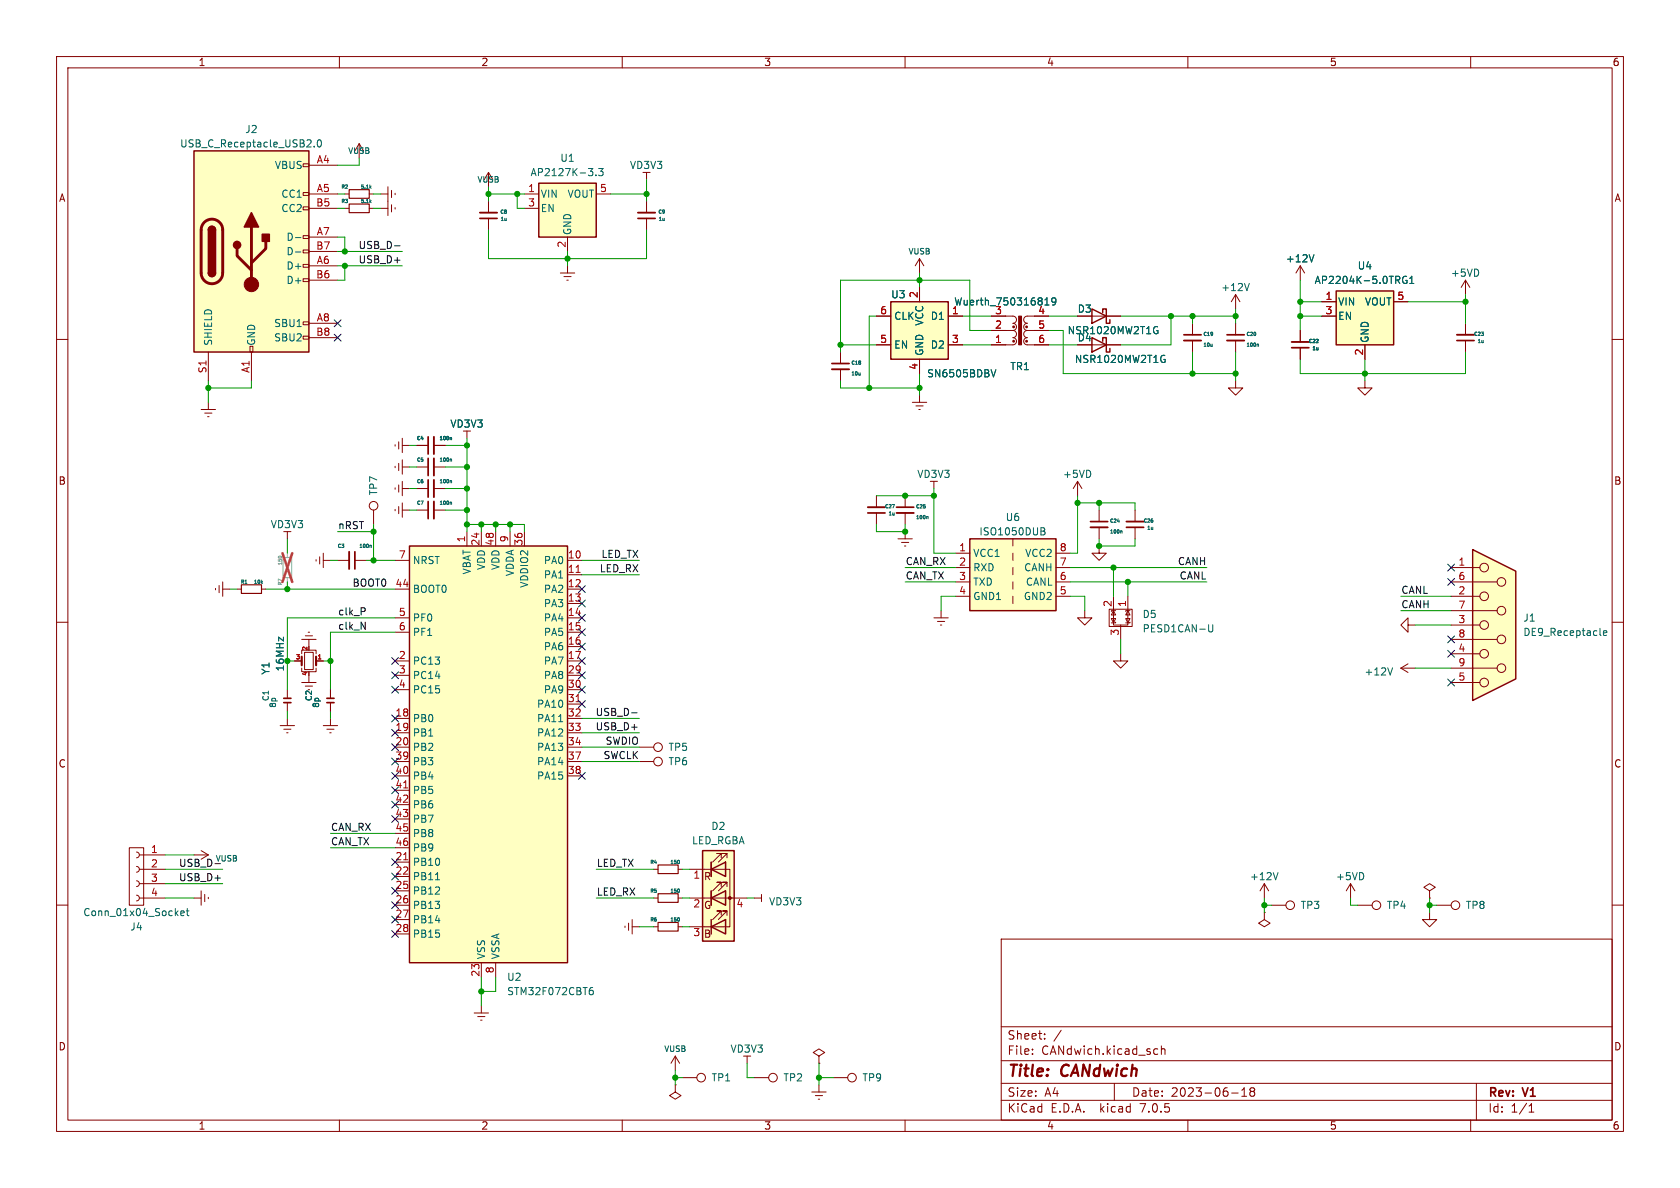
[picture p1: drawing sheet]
<svg xmlns="http://www.w3.org/2000/svg" width="297mm" height="210mm" viewBox="0 0 297 210" stroke-linecap="round" stroke-linejoin="round" font-family="sans-serif">
<g fill="none" stroke="#840000" stroke-width=".18">
<path d="M10 10h277v190h-277zM12 12h273v186h-273zM60 10v2M110 10v2M160 10v2M210 10v2M260 10v2M53.6 36.6h1v.5h-1zM53.6 34h1v.5h-1zM53.6 29h1v.5h-1zM54.6 29.2h5.1M54.6 34.3h5.1"/>
<path d="M54.6 36.8h5.1M61 34.3h.7M61 36.8h.7M63.5 25.4l-.8 1.3M63.5 25.4v2.5M63.5 25.4l.8 1.3M65.3 34.3h.7M65.3 36.8h.7M67.3 34.3h1.3M67.3 36.8h1.3M68.6 33v5.1M69.2 33.7v1.2"/>
<path d="M69.2 36.2v1.3M69.8 34.2v.2M69.8 36.7v.3M86.4 30.5v2.5M86.4 35.6v2M86.4 38.6v2M86.4 30.5l-.8 1.3M86.4 30.5l.7 1.3M92.7 34.3h2.5M92.7 36.8h2.5M105.4 34.3h2.5M114.3 30.5v1.3"/>
<path d="M114.3 35.6v2M114.3 38.6v2M10 60h2M53.6 59.4h1v.5h-1zM53.6 56.9h1v.5h-1zM53.6 49.3h1v.5h-1zM53.6 46.7h1v.5h-1zM53.6 44.2h1v.5h-1zM53.6 41.7h1v.5h-1zM54.6 47h5.1M54.6 41.9h5.1M54.6 57.2h5.1"/>
<path d="M54.6 49.5h5.1M54.6 44.5h5.1M54.6 59.7h5.1M99.1 48.3h2.5M99.7 48.9h1.3M100.2 49.5h.3M100.3 41.9v2.6M100.3 47v1.3M154.9 55.9h2.6M162.6 45.7v2.6M162.6 50.8v2.5M162.6 45.7l-.8 1.3"/>
<path d="M162.6 45.7l.7 1.3M167.6 55.9h2.6M175.3 55.9h3.8a.64 .64 0 0 1 .6 .6 .64 .64 0 0 1-.6 .7 .64 .64 0 0 1 .6 .6 .64 .64 0 0 1-.6 .6M175.3 58.4h3.8M179.1 58.4a.64 .64 0 0 1 .6 .7 .64 .64 0 0 1-.6 .6 .64 .64 0 0 1 .6 .6 .64 .64 0 0 1-.6 .7h-3.8M181.6 58.4a.64 .64 0 0 0-.6 .7 .64 .64 0 0 0 .6 .6 .64 .64 0 0 0-.6 .6 .64 .64 0 0 0 .6 .7h3.8M181.6 58.4h3.8M185.4 55.9h-3.8a.64 .64 0 0 0-.6 .6 .64 .64 0 0 0 .6 .7 .64 .64 0 0 0-.6 .6 .64 .64 0 0 0 .6 .6M218.4 52.1v2.5M218.4 57.2v2M218.4 52.1l-.7 1.2M218.4 52.1l.8 1.2"/>
<path d="M229.9 47l-.8 1.3M229.9 47v2.5M229.9 58.4v2.1M229.9 47l.7 1.3M233.7 53.3h2.5M233.7 55.9h2.5M246.4 53.3h2.5M259.1 49.5l-.8 1.3M259.1 49.5v2.6M259.1 57.2v2M259.1 49.5l.7 1.3M285 60h2"/>
<path d="M35.6 72.4h2.5M36.2 73h1.3M36.7 73.7h.3M36.8 62.2v5.1M36.8 71.1v1.3M44.2 61.2h.5v1h-.5zM44.4 62.2v5.1M69.8 78.6v.3M70.5 78.1v1.3M71.1 77.5v2.5M71.1 78.7h1.3M73.7 78.7h2"/>
<path d="M76.7 78.7h2M82.5 76.2v1.3M148.6 62.2v2.1M148.6 65.3v2M154.9 61h2.6M162.6 63.5v2.5M167.6 61h2.6M218.4 67.3v1.3h1.3l-1.3 1.3-1.2-1.3h1.2M218.4 60.2v2M229.9 61.5v2M241.3 67.3v1.3h1.3l-1.3 1.3-1.3-1.3h1.3M241.3 61v2.5"/>
<path d="M259.1 60.2v2M50.8 94v1.3M55.9 98.9v.3M56.5 98.4v1.3M57.1 99.1h1.3M57.1 97.8v2.5M59.7 99.1h2M62.7 99.1h2.1M66 90.2v2.5M69.8 82.4v.3M69.8 86.2v.3M69.8 90v.3"/>
<path d="M69.8 99.1h2.6M70.5 81.9v1.3M70.5 85.7v1.3M70.5 89.5v1.3M71.1 82.6h1.3M71.1 86.4h1.3M71.1 81.3v2.5M71.1 85.1v2.5M71.1 88.9v2.5M71.1 90.2h1.3M73.7 82.6h2M73.7 86.4h2"/>
<path d="M73.7 90.2h2M76.7 82.6h2M76.7 86.4h2M76.7 90.2h2M82.5 94v2.5M85.1 94v2.5M87.6 94v2.5M90.2 94v2.5M92.7 94v2.5M100.3 99.1h2.6M194.3 90.2v2M194.3 93.2v2.1"/>
<path d="M10 110h2M38.1 104v.3M38.7 103.5v1.3M39.4 104.1h1.2M39.4 102.9v2.5M41.9 104.1h.8M46.2 104.1h.8M52.1 116.8h1.2M53.3 115.6v-.7h2.6v.7M53.3 118.1v.6h2.6v-.6M53.3 113h2.6M53.8 115.3h1.6v3.1h-1.6z"/>
<path d="M54 112.4h1.2M54.5 111.8h.2M54.6 113v1.3M54.6 119.4v1.3M55.9 116.8h1.2M69.8 104.1h2.6M69.8 111.8h2.6M69.8 109.2h2.6M69.8 116.8h2.6M69.8 119.4h2.6M100.3 104.1h2.6M100.3 111.8h2.6"/>
<path d="M100.3 101.6h2.6M100.3 106.7h2.6M100.3 109.2h2.6M100.3 114.3h2.6M100.3 116.8h2.6M100.3 119.4h2.6M191.8 108v1.2h1.2l-1.2 1.3-1.3-1.3h1.3M198.1 115.6v1.2h1.3l-1.3 1.3-1.3-1.3h1.3M247.6 118.1l1.3 .8M247.6 118.1h2.6M248.9 117.3l-1.3 .8M285 110h2"/>
<path d="M49.5 128.3h2.6M50.2 128.9h1.2M50.7 129.5h.2M50.8 121.9v1.4M50.8 124.3v1.4M50.8 127v1.3M53.3 120.7h2.6M54 121.3h1.2M57.1 128.3h2.6M57.8 128.9h1.3M58.3 129.5h.2M58.4 121.9v1.4"/>
<path d="M58.4 124.3v1.4M58.4 127v1.3M69.8 132.1h2.6M69.8 134.6h2.6M69.8 129.5h2.6M69.8 127h2.6M69.8 121.9h2.6M69.8 137.2h2.6M69.8 139.7h2.6M100.3 132.1h2.6M100.3 134.6h2.6M100.3 129.5h2.6"/>
<path d="M100.3 127h2.6M100.3 121.9h2.6M100.3 124.5h2.6M100.3 137.2h2.6M113 132.1h2.6M113 134.6h2.6M10 160h2M22.9 149.9h2.5v10.1h-2.5zM24.1 158.2l.4 .2 .1 .4-.1 .3-.4 .2M24.1 155.7l.4 .2 .1 .3-.1 .4-.4 .1M24.1 153.2l.4 .1 .1 .4-.1 .3-.4 .2M24.1 150.6l.4 .2 .1 .3-.1 .4-.4 .1"/>
<path d="M24.6 158.8h4.6M24.6 151.1h4.6M24.6 156.2h4.6M24.6 153.7h4.6M34.3 158.8h1.3M34.3 151.1h2.5M35.6 157.5v2.5M35.6 150.4l1.2 .7M36.2 158.1v1.3M36.8 158.6v.3M36.8 151.1l-1.2 .8M69.8 152.4h2.6"/>
<path d="M69.8 154.9h2.6M69.8 157.5h2.6M69.8 142.2h2.6M69.8 144.8h2.6M69.8 147.3h2.6M69.8 149.9h2.6M115.6 158.8h.7M115.6 153.7h.7M119.9 158.8h.7M119.9 153.7h.7M121.9 153.7h7.1v10.1h-7.1M121.9 158.8h10.2"/>
<path d="M125.7 157.5v2.5M125.7 152.4v2.5M127.5 156.7v-.7h-.8h.8l-1.5 1.5M127.5 151.6v-.7h-.8h.8l-1.5 1.5M128.3 157.5v2.5zM128.3 157.5h.1M128.3 152.4v2.5zM128.3 152.4h.1M128.5 156.7v-.7h-.7h.7l-1.5 1.5M128.5 151.6v-.7h-.7h.7l-1.5 1.5M133.3 158.8h1.3M134.6 158.1v1.3"/>
<path d="M285 160h2M69.8 160h2.6M69.8 162.6h2.6M69.8 165.1h2.6M83.8 179.1h2.6M84.5 179.7h1.2M85.1 170.2v2.5M85.1 177.8v1.3M87.6 170.2v2.5M110.5 163.7v.3M111.1 163.2v1.3M111.8 163.8h1.2"/>
<path d="M111.8 162.6v2.5M115.6 163.8h.7M119.9 163.8h.7M127.5 161.8v-.8h-.8h.8l-1.5 1.6M128.5 161.8v-.8h-.7h.7l-1.5 1.6M177 166h108v32h-108zM60 198v2M85 180.3h.2M110 198v2M119.4 191.8v1.2l1 .7-1 .6-1-.6 1-.7M119.4 191.8h.1M119.4 186.7l-.8 1.3"/>
<path d="M119.4 186.7v2.5M119.4 186.7l.7 1.3M120.6 190.5h2.6M132.1 186.7v1.3M133.3 190.5h2.6M143.5 193h2.5M144.1 193.7h1.3M144.7 194.3h.2M144.8 186.7l1-.6-1-.7-1 .7 1 .6v1.3M144.8 188h.1M144.8 191.8v1.2M147.3 190.5h2.6"/>
<path d="M160 198v2M177 194.5h108M177 191.5h108M177 187.5h108M177 181.5h108M182.5 186.3v.1M182.5 185.5v.1M184.7 183.6v.1M184.7 182.8v.1M187.6 182.1l-1.3 2M197 191.5v3M204.1 186.3h.6"/>
<path d="M204.1 185.5h.6M205.3 185.5l.2-.1 .4 .1 .1 .9M205.3 184.9v1.5M210 198v2M217.7 193.2h1.2M219.5 193.8h.9M219.5 192.7l.5-.4v1.5M221.2 192.9l-.2 .3v.3l.2 .3 .5-.1 .1-.2-.1-.4-.2-.2M221.2 192.9l-.2-.2 .2-.4 .5 .1 .1 .2-.3 .3M221.2 192.9h.3M260 198v2M261 191.5v6.5"/>
<path d="M270.3 196.6h.9M270.3 195.5l.4-.4v1.5"/>
<circle cx="66" cy="89.4" r=".76"/>
<circle cx="116.3" cy="132.1" r=".76"/>
<circle cx="116.3" cy="134.6" r=".76"/>
<circle cx="124" cy="190.5" r=".76"/>
<circle cx="136.7" cy="190.5" r=".76"/>
<circle cx="150.6" cy="190.5" r=".76"/>
</g>
<path d="M84.8 37.6h3.1M112.8 37.6h3M257.6 59.2h3M76.7 77.2v3.1M147.1 65.3h3M216.9 60.2h3.1M228.3 60.5h3.1M61.7 97.5v3.1M76.7 81v3.1M76.7 84.8v3.1M76.7 88.6v3.1M192.8 93.2h3" fill="none" stroke="#840000" stroke-width=".33"/>
<g fill="none" stroke="#840000" stroke-width=".3">
<path d="M84.8 38.6h3.1M112.8 38.6h3M216.9 59.2h3.1M75.7 77.2v3.1M147.1 64.3h3M228.3 61.5h3.1M257.6 60.2h3M62.7 97.5v3.1M75.7 81v3.1M75.7 84.8v3.1M75.7 88.6v3.1M192.8 92.2h3"/>
<path d="M50.2 123.4h1.2M50.2 124.2h1.2M57.8 123.4h1.3M57.8 124.2h1.3"/>
</g>
<g fill="none" stroke="#006464" stroke-width=".18">
<path d="M55.5 25.9v.1M56.2 24.8l.2-.1a.68 .68 0 0 1 .4 .6 .68 .68 0 0 1-.4 .7l-.2-.1-.1-.4zM65.4 33.1l.2 .2M65.4 35.6l.2 .2M65.6 32.9l-.2 .2M65.6 35.4l-.2 .3M105.3 30.9v.2M105.8 29.8h.8l-.4 .5 .4 .1v.5l-.2 .2-.6-.2M52.2 42h1M52.2 44.5h1M184.7 53.9h.8M184.7 53l.4-.4v1.3"/>
<path d="M186.7 53.2l-.3 .2h-.3l-.2-.2 .2-.5 .3-.1 .2 .2a.84 .84 0 0 1-.3 1.1h-.2M220.9 50.1l-.5 1.3M232.3 45l-.4 1.3M248.7 48.9a.59 .59 0 0 0-.8 .6 .59 .59 0 0 0 .8 .5v-.4h-.2M249.2 50.1h.7M249.2 49.2l.4-.4v1.3M79.7 77.3l.1 .1v.3M152.1 65.9v.4M152.1 66.3h-.1M175.2 65.3l.4 1.3 .5-1.3M222.3 60.8l.2 .1v.3M65.5 96.4l.1 .1v.3"/>
<path d="M79.7 81.1l.1 .1v.3M79.7 85h.1v.4M79.7 88.8l.1 .1v.3M198.2 93.8l.2 .1v.3M46.2 102.9l.2 .2M46.4 102.7l-.2 .3M246.2 118.1l-.4 1.2M77 155.5h.7M120 157.2v.5M120 152.1v.5M32 161.4l.6-.1-.1-.2-.4-.1-.1 .2v.6h.5M32.9 161h.5"/>
<path d="M33.1 160.6v1.1l.3 .2M104.3 175.1h.4l.2 .2-.1 .5h-.5M104.8 174.6l-.4 .1M120 162.3v.5"/>
</g>
<g fill="#ffffc2" stroke="#ffffc2" stroke-width=".18">
<path d="M236.2 51.4h10.2v9.6h-10.2z"/>
<path d="M157.5 53.3h10.1v10.2h-10.1z"/>
<path d="M34.3 26.7h20.3v35.5h-20.3z"/>
<path d="M72.4 96.5h27.9v73.7h-27.9z"/>
<path d="M124.2 150.4h5.6v16h-5.6z"/>
<path d="M95.2 32.4h10.2v9.5h-10.2z"/>
</g>
<g fill="none" stroke="#840000" stroke-width=".25">
<path d="M34.3 26.7h20.3v35.5h-20.3zM95.2 32.4h10.2v9.5h-10.2zM36.8 48.3a.64 .64 0 0 0 .7 .6 .64 .64 0 0 0 .6-.6M36.8 40.6a.64 .64 0 0 1 .7-.6 .64 .64 0 0 1 .6 .6M157.5 53.3h10.1v10.2h-10.1zM236.2 51.4h10.2v9.6h-10.2zM72.4 96.5h27.9v73.7h-27.9zM124.2 150.4h5.6v16h-5.6zM125.7 158.8l2.6-1.3v2.5zM125.7 153.7l2.6-1.3v2.5zM125.7 152.4v2.5M125.7 157.5v2.5"/>
<path d="M125.7 163.8l2.6-1.2v2.5zM125.7 162.6v2.5"/>
<circle cx="179.2" cy="57.8" r=".13"/>
<circle cx="181.5" cy="57.8" r=".13"/>
<circle cx="179.2" cy="60.3" r=".13"/>
<circle cx="181.5" cy="60.3" r=".13"/>
</g>
<g fill="#840000" stroke="#840000" stroke-width=".18">
<path d="M180.1 55.9h.5v5.1h-.5z"/>
<circle cx="44.4" cy="50.3" r="1.27"/>
<circle cx="129" cy="158.7" r=".25"/>
</g>
<path d="M36.1 39.3a1.9 1.9 0 0 1 2.1-.4 1.9 1.9 0 0 1 1.2 1.7v7.7a1.91 1.91 0 0 1-1.9 1.9 1.91 1.91 0 0 1-1.9-1.9v-7.8l.1-.7zM41.9 43.9v1.3l2.5 2.6M44.4 40.1v10.2M47 42.7v1.2l-2.6 2.6" fill="none" stroke="#840000" stroke-width=".51"/>
<g fill="#840000" stroke="#840000" stroke-width=".25">
<path d="M36.8 48.3h1.3a.64 .64 0 0 1-.6 .6 .64 .64 0 0 1-.7-.6z"/>
<path d="M36.8 40.6h1.3v7.7h-1.3z"/>
<path d="M37 40.2a.64 .64 0 0 1 .7-.1 .64 .64 0 0 1 .4 .5h-1.3z"/>
<path d="M44.4 37.6l1.3 2.5h-2.5z"/>
<path d="M46.4 41.4h1.2v1.3h-1.2z"/>
<circle cx="41.9" cy="43.3" r=".63"/>
</g>
<path d="M61.7 33.5h3.6v1.6h-3.6zM61.7 36.1h3.6v1.5h-3.6zM42.7 103.4h3.5v1.5h-3.5zM116.3 158h3.6v1.5h-3.6zM116.3 152.9h3.6v1.5h-3.6zM116.3 163.1h3.6v1.5h-3.6z" fill="none" stroke="#840000" stroke-width=".2"/>
<path d="M101.8 101.2h.8M71.4 139.3h.7M101.8 124h.8M71.4 152h.7" fill="none" stroke="#a90000" stroke-width=".18"/>
<path d="M53.3 116.1v1.5M55.9 116.1v1.5" fill="none" stroke="#840000" stroke-width=".38"/>
<path d="M50 98.6h1.6v3.5h-1.6z" fill="none" stroke="#a1a1a1" stroke-width=".2"/>
<path d="M50.8 97.8v.8M50.8 102.1v.8" fill="none" stroke="#a1a1a1" stroke-width=".18"/>
<path d="M49.3 98.4h-.1M49.3 98.4h.5" fill="none" stroke="#989898" stroke-width=".18"/>
<path d="M49.9 97.8l1.8 5.1M51.7 97.8l-1.8 5.1" fill="none" stroke="#eb3a3d" stroke-width=".46"/>
<path d="M260.3 97.2l7.7 3.8v19l-7.7 3.8z" fill="#ffffc2"/>
<g fill="none" stroke="#840000" stroke-width=".18">
<path d="M154.9 55.9h2.6M162.6 50.8v2.5M167.6 55.9h2.6M175.3 55.9h2.5M175.3 58.4h2.5M182.9 55.9h2.5M182.9 58.4h2.5M193 55.9h5.1M210.8 57.2v2M229.9 58.4v2.1M233.7 55.9h2.5M233.7 53.3h2.5"/>
<path d="M246.4 53.3h2.5M73.7 78.7h2M76.7 78.7h2M154.9 61h2.6M161.3 71.1h2.5M161.9 71.8h1.3M162.4 72.4h.3M162.6 63.5v2.5M162.6 69.9v1.2M167.6 61h2.6M175.3 61h2.5M182.9 61h2.5"/>
<path d="M193 61h5.1M210.8 60.2v2M229.9 61.5v2M241.3 61v2.5M154.9 87.6v2.1M154.9 90.7v2M158.7 95.3h2.6M159.4 95.9h1.3M159.9 96.5h.2M160 87.6v2.1M160 90.7v2M160 94v1.3"/>
<path d="M165.1 85.1v1.3M168.9 97.8h2.5M179.1 95.3v1.2M179.1 97.8v1.3M186.7 97.8h2.5M190.5 85.1l-.8 1.3M190.5 85.1v2.5M190.5 85.1l.8 1.3M194.3 96.5v1.3h1.3l-1.3 1.3-1.3-1.3h1.3M200.7 90.2v2M200.7 93.2v2.1M52.1 116.8h1.2"/>
<path d="M55.9 116.8h1.2M165.1 109.2h2.5M165.7 109.9h1.3M166.2 110.5h.3M166.4 108v1.2M168.9 105.4h2.5M168.9 102.9h2.5M168.9 100.3h2.5M179.1 100.3v1.3M179.1 102.9v1.2M179.1 105.4v1.3M186.7 105.4h2.5"/>
<path d="M186.7 102.9h2.5M186.7 100.3h2.5M196.1 107.7h4.1v3h-4.1zM196.5 109.3h.7l-.4 .8zM196.8 108l.4 .7h-.7zM196.8 108v2.5h2.6v-2.5M196.8 105.4v2.6M197.2 108h-.7v.1M197.2 110v.1h-.7M198.1 110.5v2.5M199 109.3h.8l-.4 .8zM199.4 108l.4 .7h-.8z"/>
<path d="M199.4 105.4v2.6M199.8 108h-.8v.1M199.8 110v.1h-.8M248.9 110.5v-1.3l-1.3 1.3 1.3 1.3v-1.3h1.3M256.5 118.1h8.2M256.5 115.6h5.1M256.5 113h8.2M256.5 110.5h5.1M256.5 108h8.2M256.5 105.4h5.1M256.5 102.9h8.2M256.5 100.3h5.1"/>
<path d="M58.4 121.9v1.4M58.4 124.3v1.4M256.5 120.7h5.1M223.5 156.2l-.7 1.3M223.5 156.2v2.6M223.5 156.2l.8 1.3M238.8 156.2l-.8 1.3M238.8 156.2v2.6M238.8 156.2l.7 1.3M252.7 157.5l1-.7-1-.6-1 .6 1 .7v1.3M252.7 158.8h.1M223.5 161.3v1.3l1 .6-1 .6-1-.6 1-.6"/>
<path d="M223.5 161.3h.1M224.8 160h2.5M240 160h2.6M252.7 161.3v1.3h1.3l-1.3 1.2-1.2-1.2h1.2M254 160h2.5"/>
<circle cx="262.4" cy="115.6" r=".76"/>
<circle cx="262.4" cy="100.3" r=".76"/>
<circle cx="262.4" cy="110.5" r=".76"/>
<circle cx="262.4" cy="105.4" r=".76"/>
<circle cx="265.4" cy="102.9" r=".76"/>
<circle cx="265.4" cy="113" r=".76"/>
<circle cx="265.4" cy="107.9" r=".76"/>
<circle cx="265.4" cy="118.1" r=".76"/>
<circle cx="262.4" cy="120.6" r=".76"/>
<circle cx="228.1" cy="160" r=".76"/>
<circle cx="243.3" cy="160" r=".76"/>
<circle cx="257.3" cy="160" r=".76"/>
</g>
<path d="M193 54.6l2.6 1.3-2.6 1.3zM193 59.7l2.6 1.3-2.6 1.2zM194.9 55.2v-.6h.7v2.6h.6v-.7M194.9 60.3v-.6h.7v2.5h.6v-.6M171.4 95.3h15.3v12.7h-15.3zM260.3 97.2l7.7 3.8v19l-7.7 3.8z" fill="none" stroke="#840000" stroke-width=".25"/>
<g fill="none" stroke="#006464" stroke-width=".18">
<path d="M184.7 53.9h.8M184.7 53l.4-.4v1.3M186.7 53.2l-.3 .2h-.3l-.2-.2 .2-.5 .3-.1 .2 .2a.84 .84 0 0 1-.3 1.1h-.2M204.3 57.7l.4 .1M204.5 58.5h.2v.4l-.4 .1M232.3 45l-.4 1.3M248.7 48.9a.59 .59 0 0 0-.8 .6 .59 .59 0 0 0 .8 .5v-.4h-.2M249.2 50.1h.7M249.2 49.2l.4-.4v1.3M79.7 77.3l.1 .1v.3M175.2 65.3l.4 1.3 .5-1.3M205.6 62.8l.3 .1"/>
<path d="M205.7 63.5h.3v.5l-.4 .1M214.3 60.8v.4M214.3 61.2h-.1M163.9 91.3l.2 .1v.3M184 93.3l.6 .1 .1 .3-.2 .2M184 93.9h.5M184.5 93.9l.3 .2-.1 .3-.7 .2M214.4 110.4l-.1 1.2-.1 .1-.4-.1M283.5 111.9l.6-.1-.1-.2-.4-.1-.1 .2v.6h.5M225.9 154.2l-.4 1.3"/>
</g>
<path d="M209.3 60.2h3M153.4 89.7h3.1M158.5 90.7h3M199.1 92.2h3.1" fill="none" stroke="#840000" stroke-width=".33"/>
<path d="M209.3 59.2h3M153.4 90.7h3.1M158.5 89.7h3M199.1 93.2h3.1" fill="none" stroke="#840000" stroke-width=".3"/>
<path d="M171.4 95.3h15.3v12.7h-15.3z" fill="#ffffc2" stroke="#ffffc2" stroke-width=".18"/>
<path d="M69.7 43.5h1M64.5 107.6v.4M111.7 126h.9" fill="none" stroke="#0f0f0f" stroke-width=".18"/>
<g fill="none" stroke="#009600" stroke-width=".18">
<path d="M59.7 36.8h1.3M59.7 34.3h1.3M63.5 27.9v1.3h-3.8M66 36.8h1.3M66 34.3h1.3M86.4 34.3h6.3M86.4 33v2.6M91.4 34.3v2.5h1.3M107.9 34.3h6.4M114.3 31.8v3.8M59.7 41.9h1.3v2.6M59.7 44.5h11.4"/>
<path d="M59.7 47h11.4M61 47v2.5h-1.3M86.4 40.6v5.1h27.9v-5.1M100.3 44.5v2.5M154.9 55.9h-1.2v12.7M162.6 48.3v2.5M170.2 55.9h5.1M175.3 58.4h-3.9v-8.9h-22.8v12.7M185.4 58.4h2.6v7.6h30.4M185.4 55.9h5.1M198.1 55.9h20.3M207 55.9v5.1h-8.9"/>
<path d="M210.8 55.9v1.3M218.4 54.6v2.6M229.9 55.9h3.8M229.9 53.3h3.8M229.9 49.5v8.9M248.9 53.3h10.2M259.1 52.1v5.1M36.8 67.3v3.8M44.4 67.3v1.3h-7.6M72.4 78.7h1.3M78.7 78.7h3.8M82.5 77.5v16.5"/>
<path d="M148.6 67.3v1.3h14M148.6 61h6.3M162.6 66v3.9M170.2 61h5.1M185.4 61h5.1M210.8 62.2v3.8M218.4 62.2v5.1M241.3 63.5v3.8M259.1 62.2v3.8h-29.2v-2.5M50.8 95.3v2.5M58.4 99.1h1.3M59.7 94h6.3"/>
<path d="M64.8 99.1h5M66 92.7v6.4M72.4 90.2h1.3M72.4 86.4h1.3M72.4 82.6h1.3M78.7 90.2h3.8M78.7 86.4h3.8M78.7 82.6h3.8M82.5 92.7h10.2v1.3M85.1 92.7v1.3M87.6 92.7v1.3M90.2 92.7v1.3"/>
<path d="M102.9 99.1h10.1M154.9 92.7v1.3h5.1v-1.3M154.9 87.6h10.2M165.1 86.4v11.4h3.8M190.5 87.6v10.2h-1.3M190.5 88.9h10.2v1.3M194.3 95.3v1.2h6.4v-1.2M194.3 88.9v1.3M40.6 104.1h1.3M47 104.1h22.8M50.8 102.9v1.2M50.8 116.8h1.3"/>
<path d="M57.1 116.8h1.3M69.8 109.2h-19v12.7M69.8 111.8h-11.4v10.1M102.9 101.6h10.1M160 102.9h8.9M160 100.3h8.9M168.9 105.4h-2.5v2.6M189.2 105.4h2.6v2.6M189.2 102.9h24.2M189.2 100.3h24.2M196.8 100.3v5.1M198.1 113v2.6"/>
<path d="M199.4 102.9v2.5M247.6 105.4h8.9M247.6 108h8.9M250.2 110.5h6.3M250.2 118.1h6.3M50.8 125.7v1.3M58.4 125.7v1.3M102.9 127h10.1M102.9 132.1h10.1M102.9 134.6h10.1M102.9 129.5h10.1M29.2 153.7h10.2"/>
<path d="M29.2 158.8h5.1M29.2 156.2h10.2M29.2 151.1h5.1M58.4 149.9h11.4M58.4 147.3h11.4M105.4 153.7h10.2M105.4 158.8h10.2M120.6 153.7h1.3M120.6 158.8h1.3M132.1 158.8h1.2M223.5 158.8v2.5M238.8 158.8v1.2h1.2"/>
<path d="M252.7 158.8v2.5M85.1 172.7v5.1M87.6 172.7v2.6h-2.5M113 163.8h2.6M120.6 163.8h1.3M223.5 160h1.3M252.7 160h1.3M119.4 189.2v2.6M119.4 190.5h1.2M132.1 188v2.5h1.2M144.8 188v3.8M144.8 190.5h2.5"/>
</g>
<g fill="none" stroke="#000084" stroke-width=".18">
<path d="M59.1 59.1l1.2 1.2M59.1 56.5l1.2 1.3M60.3 59.1l-1.2 1.2M60.3 56.5l-1.2 1.3M255.9 99.7l1.2 1.2M257.1 99.7l-1.2 1.2M69.2 118.8l1.3 1.2M69.2 116.2l1.3 1.2M70.5 118.8l-1.3 1.2M70.5 116.2l-1.3 1.2M102.3 118.8l1.2 1.2M102.3 116.2l1.2 1.2"/>
<path d="M102.3 106.1l1.2 1.2M102.3 108.6l1.2 1.2M102.3 103.5l1.2 1.2M102.3 113.7l1.2 1.2M102.3 111.2l1.2 1.2M103.5 103.5l-1.2 1.2M103.5 118.8l-1.2 1.2M103.5 108.6l-1.2 1.2M103.5 116.2l-1.2 1.2M103.5 106.1l-1.2 1.2M103.5 113.7l-1.2 1.2M103.5 111.2l-1.2 1.2"/>
<path d="M255.9 115l1.2 1.2M255.9 112.4l1.2 1.2M255.9 102.3l1.2 1.2M257.1 115l-1.2 1.2M257.1 112.4l-1.2 1.2M257.1 102.3l-1.2 1.2M69.2 136.6l1.3 1.2M69.2 139.1l1.3 1.2M69.2 126.4l1.3 1.2M69.2 128.9l1.3 1.2M69.2 121.3l1.3 1.2M69.2 134l1.3 1.2"/>
<path d="M69.2 131.5l1.3 1.2M70.5 136.6l-1.3 1.2M70.5 139.1l-1.3 1.2M70.5 126.4l-1.3 1.2M70.5 128.9l-1.3 1.2M70.5 121.3l-1.3 1.2M70.5 134l-1.3 1.2M70.5 131.5l-1.3 1.2M102.3 121.3l1.2 1.2M102.3 136.6l1.2 1.2M102.3 123.9l1.2 1.2M103.5 121.3l-1.2 1.2"/>
<path d="M103.5 123.9l-1.2 1.2M103.5 136.6l-1.2 1.2M255.9 120l1.2 1.3M257.1 120l-1.2 1.3M69.2 141.6l1.3 1.2M69.2 151.8l1.3 1.2M69.2 156.9l1.3 1.2M69.2 159.4l1.3 1.2M69.2 154.3l1.3 1.2M69.2 144.2l1.3 1.2M70.5 154.3l-1.3 1.2M70.5 151.8l-1.3 1.2"/>
<path d="M70.5 141.6l-1.3 1.2M70.5 156.9l-1.3 1.2M70.5 159.4l-1.3 1.2M70.5 144.2l-1.3 1.2M69.2 164.5l1.3 1.2M69.2 162l1.3 1.2M70.5 164.5l-1.3 1.2M70.5 162l-1.3 1.2"/>
</g>
<g fill="#009600" stroke="#009600" stroke-width=".18">
<circle cx="85.1" cy="175.3" r=".46"/>
<circle cx="66" cy="99.1" r=".46"/>
<circle cx="58.4" cy="116.8" r=".46"/>
<circle cx="66" cy="94" r=".46"/>
<circle cx="50.8" cy="104.1" r=".46"/>
<circle cx="50.8" cy="116.8" r=".46"/>
<circle cx="36.8" cy="68.6" r=".46"/>
<circle cx="61" cy="44.5" r=".46"/>
<circle cx="61" cy="47" r=".46"/>
<circle cx="86.4" cy="34.3" r=".46"/>
<circle cx="82.5" cy="92.7" r=".46"/>
<circle cx="82.5" cy="90.2" r=".46"/>
<circle cx="87.6" cy="92.7" r=".46"/>
<circle cx="90.2" cy="92.7" r=".46"/>
<circle cx="85.1" cy="92.7" r=".46"/>
<circle cx="82.5" cy="86.4" r=".46"/>
<circle cx="91.4" cy="34.3" r=".46"/>
<circle cx="82.5" cy="82.6" r=".46"/>
<circle cx="82.5" cy="78.7" r=".46"/>
<circle cx="119.4" cy="190.5" r=".46"/>
<circle cx="144.8" cy="190.5" r=".46"/>
<circle cx="100.3" cy="45.7" r=".46"/>
<circle cx="114.3" cy="34.3" r=".46"/>
<circle cx="162.6" cy="49.5" r=".46"/>
<circle cx="148.6" cy="61" r=".46"/>
<circle cx="229.9" cy="53.3" r=".46"/>
<circle cx="229.9" cy="55.9" r=".46"/>
<circle cx="241.3" cy="66" r=".46"/>
<circle cx="210.8" cy="66" r=".46"/>
<circle cx="259.1" cy="53.3" r=".46"/>
<circle cx="199.4" cy="102.9" r=".46"/>
<circle cx="196.8" cy="100.3" r=".46"/>
<circle cx="252.7" cy="160" r=".46"/>
<circle cx="223.5" cy="160" r=".46"/>
<circle cx="162.6" cy="68.6" r=".46"/>
<circle cx="153.7" cy="68.6" r=".46"/>
<circle cx="160" cy="94" r=".46"/>
<circle cx="165.1" cy="87.6" r=".46"/>
<circle cx="160" cy="87.6" r=".46"/>
<circle cx="218.4" cy="55.9" r=".46"/>
<circle cx="218.4" cy="66" r=".46"/>
<circle cx="194.3" cy="96.5" r=".46"/>
<circle cx="210.8" cy="55.9" r=".46"/>
<circle cx="207" cy="55.9" r=".46"/>
<circle cx="194.3" cy="88.9" r=".46"/>
<circle cx="190.5" cy="88.9" r=".46"/>
</g>
<g font-size="2.8" fill="#840000">
<text x="178" y="190.8">Title:</text>
<text x="187.5" y="190.8">CANdwich</text>
</g>
<g font-size="2.1" fill="#840000">
<text x="178" y="183.9">Sheet:</text>
<text x="178" y="186.6">File:</text>
<text x="184" y="186.6">CANdwich.kicad_sch</text>
<text x="178" y="196.8">KiCad</text>
<text x="178" y="194">Size:</text>
<text x="184.6" y="194">A4</text>
<text x="185.7" y="196.8">E.D.A.</text>
<text x="194.4" y="196.8">kicad</text>
<text x="200" y="194">Date:</text>
<text x="201.5" y="196.8">7.0.5</text>
<text x="206.9" y="194">2023-06-18</text>
<text x="263" y="194.2">Rev:</text>
<text x="263" y="196.8">Id:</text>
<text x="267" y="196.8">1/1</text>
<text x="269.2" y="194.2">V1</text>
</g>
<g font-size="1.8" fill="#840000">
<text x="35" y="11.8">1</text>
<text x="85" y="11.8">2</text>
<text x="135" y="11.8">3</text>
<text x="185" y="11.8">4</text>
<text x="235" y="11.8">5</text>
<text x="285" y="11.8">6</text>
<text x="10.4" y="35.8">A</text>
<text x="285.4" y="35.8">A</text>
<text x="190.5" y="55.4">D3</text>
<text x="190.5" y="60.5">D4</text>
<text x="10.3" y="85.8">B</text>
<text x="285.3" y="85.8">B</text>
<text x="10.3" y="135.8">C</text>
<text x="285.3" y="135.8">C</text>
<text x="124.4" y="155.8">R</text>
<text x="124.4" y="160.9">G</text>
<text x="124.4" y="165.9">B</text>
<text x="10.3" y="185.8">D</text>
<text x="285.3" y="185.8">D</text>
<text x="35" y="199.8">1</text>
<text x="85" y="199.8">2</text>
<text x="135" y="199.8">3</text>
<text x="185" y="199.8">4</text>
<text x="235" y="199.8">5</text>
<text x="285" y="199.8">6</text>
</g>
<g font-size="1.8" fill="#006464">
<text x="43.3" y="23.7">J2</text>
<text x="31.8" y="26.2">USB_C_Receptacle_USB2.0</text>
<text x="99" y="28.8">U1</text>
<text x="48.6" y="30">VBUS</text>
<text x="49.7" y="35.1">CC1</text>
<text x="93.7" y="31.3">AP2127K-3.3</text>
<text x="95.5" y="35.1">VIN</text>
<text x="100.3" y="35.1">VOUT</text>
<text x="111.3" y="30">VD3V3</text>
<text x="49.7" y="37.7">CC2</text>
<text x="95.5" y="37.7">EN</text>
<text x="101.2" y="41.7" transform="rotate(-90 101.2 41.7)">GND</text>
<text x="50.6" y="47.8">D+</text>
<text x="50.6" y="42.7">D-</text>
<text x="50.6" y="45.3">D-</text>
<text x="227.3" y="46.5">+12V</text>
<text x="240" y="47.8">U4</text>
<text x="50.6" y="50.4">D+</text>
<text x="157.5" y="52.9">U3</text>
<text x="215.8" y="51.6">+12V</text>
<text x="232.3" y="50.4">AP2204K-5.0TRG1</text>
<text x="256.4" y="49.1">+5VD</text>
<text x="48.4" y="58">SBU1</text>
<text x="158" y="56.7">CLK</text>
<text x="163.4" y="57.6" transform="rotate(-90 163.4 57.6)">VCC</text>
<text x="164.5" y="56.7">D1</text>
<text x="168.6" y="54.2">Wuerth_750316819</text>
<text x="188.7" y="59.2">NSR1020MW2T1G</text>
<text x="236.5" y="54.2">VIN</text>
<text x="236.5" y="56.7">EN</text>
<text x="241.3" y="54.2">VOUT</text>
<text x="37.7" y="61.2" transform="rotate(-90 37.7 61.2)">SHIELD</text>
<text x="45.3" y="61.2" transform="rotate(-90 45.3 61.2)">GND</text>
<text x="48.4" y="60.5">SBU2</text>
<text x="158" y="61.8">EN</text>
<text x="163.4" y="63" transform="rotate(-90 163.4 63)">GND</text>
<text x="164.5" y="61.8">D2</text>
<text x="178.6" y="65.6">TR1</text>
<text x="190" y="64.3">NSR1020MW2T1G</text>
<text x="242.1" y="60.7" transform="rotate(-90 242.1 60.7)">GND</text>
<text x="163.8" y="66.9">SN6505BDBV</text>
<text x="79.6" y="75.8">VD3V3</text>
<text x="66.9" y="87.6" transform="rotate(-90 66.9 87.6)">TP7</text>
<text x="162.1" y="84.6">VD3V3</text>
<text x="187.9" y="84.6">+5VD</text>
<text x="47.8" y="93.5">VD3V3</text>
<text x="173.1" y="94.8">ISO1050DUB</text>
<text x="177.7" y="92.3">U6</text>
<text x="72.9" y="99.9">NRST</text>
<text x="83.4" y="101.6" transform="rotate(-90 83.4 101.6)">VBAT</text>
<text x="85.9" y="100.8" transform="rotate(-90 85.9 100.8)">VDD</text>
<text x="88.5" y="100.8" transform="rotate(-90 88.5 100.8)">VDD</text>
<text x="91" y="101.9" transform="rotate(-90 91 101.9)">VDDA</text>
<text x="96.1" y="99.9">PA0</text>
<text x="172" y="98.6">VCC1</text>
<text x="172" y="101.2">RXD</text>
<text x="181" y="101.2">CANH</text>
<text x="181.2" y="98.6">VCC2</text>
<text x="72.9" y="105">BOOT0</text>
<text x="93.5" y="103.9" transform="rotate(-90 93.5 103.9)">VDDIO2</text>
<text x="96.1" y="102.4">PA1</text>
<text x="96.1" y="105">PA2</text>
<text x="96.1" y="107.5">PA3</text>
<text x="172" y="103.7">TXD</text>
<text x="172" y="106.2">GND1</text>
<text x="181" y="106.2">GND2</text>
<text x="181.3" y="103.7">CANL</text>
<text x="72.9" y="110">PF0</text>
<text x="72.9" y="112.6">PF1</text>
<text x="96.1" y="110">PA4</text>
<text x="96.1" y="112.6">PA5</text>
<text x="201.9" y="109.4">D5</text>
<text x="201.9" y="112">PESD1CAN-U</text>
<text x="269.2" y="110">J1</text>
<text x="269.2" y="112.6">DE9_Receptacle</text>
<text x="47.8" y="119.3" transform="rotate(-90 47.8 119.3)">Y1</text>
<text x="50.4" y="118.7" transform="rotate(-90 50.4 118.7)">16MHz</text>
<text x="72.9" y="117.7">PC13</text>
<text x="96.1" y="115.1">PA6</text>
<text x="96.1" y="117.7">PA7</text>
<text x="241.2" y="119.6">+12V</text>
<text x="72.9" y="120.2">PC14</text>
<text x="72.9" y="122.7">PC15</text>
<text x="94.9" y="125.3">PA10</text>
<text x="96.1" y="120.2">PA8</text>
<text x="96.1" y="122.7">PA9</text>
<text x="72.9" y="127.8">PB0</text>
<text x="72.9" y="130.4">PB1</text>
<text x="94.9" y="127.8">PA11</text>
<text x="94.9" y="130.4">PA12</text>
<text x="72.9" y="132.9">PB2</text>
<text x="72.9" y="135.4">PB3</text>
<text x="72.9" y="138">PB4</text>
<text x="94.9" y="132.9">PA13</text>
<text x="94.9" y="135.4">PA14</text>
<text x="94.9" y="138">PA15</text>
<text x="118.1" y="132.9">TP5</text>
<text x="118.1" y="135.4">TP6</text>
<text x="72.9" y="140.5">PB5</text>
<text x="72.9" y="143.1">PB6</text>
<text x="72.9" y="145.6">PB7</text>
<text x="72.9" y="148.1">PB8</text>
<text x="122.3" y="149.4">LED_RGBA</text>
<text x="125.7" y="146.9">D2</text>
<text x="72.9" y="153.2">PB10</text>
<text x="72.9" y="155.8">PB11</text>
<text x="72.9" y="150.7">PB9</text>
<text x="220.9" y="155.8">+12V</text>
<text x="236.1" y="155.8">+5VD</text>
<text x="72.9" y="158.3">PB12</text>
<text x="72.9" y="160.8">PB13</text>
<text x="135.9" y="160.2">VD3V3</text>
<text x="229.9" y="160.8">TP3</text>
<text x="245.1" y="160.8">TP4</text>
<text x="259.1" y="160.8">TP8</text>
<text x="14.7" y="162.1">Conn_01x04_Socket</text>
<text x="23" y="164.7">J4</text>
<text x="72.9" y="163.4">PB14</text>
<text x="72.9" y="165.9">PB15</text>
<text x="85.9" y="169.7" transform="rotate(-90 85.9 169.7)">VSS</text>
<text x="88.5" y="169.7" transform="rotate(-90 88.5 169.7)">VSSA</text>
<text x="89.6" y="173.5">U2</text>
<text x="89.6" y="176.1">STM32F072CBT6</text>
<text x="125.7" y="191.3">TP1</text>
<text x="129.1" y="186.2">VD3V3</text>
<text x="138.4" y="191.3">TP2</text>
<text x="152.4" y="191.3">TP9</text>
</g>
<g font-size="1.8" fill="#a90000">
<text x="55.9" y="29">A4</text>
<text x="55.9" y="34">A5</text>
<text x="93.3" y="34">1</text>
<text x="106" y="34">5</text>
<text x="55.8" y="36.6">B5</text>
<text x="55.9" y="41.7">A7</text>
<text x="93.3" y="36.6">3</text>
<text x="55.8" y="44.2">B7</text>
<text x="55.9" y="46.7">A6</text>
<text x="100.1" y="43.8" transform="rotate(-90 100.1 43.8)">2</text>
<text x="55.8" y="49.3">B6</text>
<text x="162.3" y="52.7" transform="rotate(-90 162.3 52.7)">2</text>
<text x="234.3" y="53.1">1</text>
<text x="247" y="53.1">5</text>
<text x="55.8" y="59.4">B8</text>
<text x="55.9" y="56.9">A8</text>
<text x="155.5" y="55.6">6</text>
<text x="168.2" y="55.6">1</text>
<text x="175.9" y="58.2">2</text>
<text x="175.9" y="55.6">3</text>
<text x="183.5" y="55.6">4</text>
<text x="183.5" y="58.2">5</text>
<text x="234.3" y="55.6">3</text>
<text x="44.2" y="66" transform="rotate(-90 44.2 66)">A1</text>
<text x="155.5" y="60.7">5</text>
<text x="162.3" y="65.4" transform="rotate(-90 162.3 65.4)">4</text>
<text x="168.2" y="60.7">3</text>
<text x="175.9" y="60.7">1</text>
<text x="183.5" y="60.7">6</text>
<text x="241" y="62.9" transform="rotate(-90 241 62.9)">2</text>
<text x="36.6" y="66" transform="rotate(-90 36.6 66)">S1</text>
<text x="82.3" y="95.9" transform="rotate(-90 82.3 95.9)">1</text>
<text x="89.9" y="95.9" transform="rotate(-90 89.9 95.9)">9</text>
<text x="70.5" y="98.8">7</text>
<text x="84.8" y="96.5" transform="rotate(-90 84.8 96.5)">24</text>
<text x="87.4" y="96.5" transform="rotate(-90 87.4 96.5)">48</text>
<text x="92.5" y="96.5" transform="rotate(-90 92.5 96.5)">36</text>
<text x="100.3" y="98.8">10</text>
<text x="100.3" y="101.3">11</text>
<text x="169.5" y="97.5">1</text>
<text x="169.5" y="100.1">2</text>
<text x="187.3" y="100.1">7</text>
<text x="187.3" y="97.5">8</text>
<text x="257.8" y="100.1">1</text>
<text x="69.8" y="103.9">44</text>
<text x="100.3" y="103.9">12</text>
<text x="100.3" y="106.4">13</text>
<text x="169.5" y="102.6">3</text>
<text x="169.5" y="105.2">4</text>
<text x="187.3" y="105.2">5</text>
<text x="187.3" y="102.6">6</text>
<text x="196.6" y="107.3" transform="rotate(-90 196.6 107.3)">2</text>
<text x="199.1" y="107.3" transform="rotate(-90 199.1 107.3)">1</text>
<text x="257.8" y="105.2">2</text>
<text x="257.8" y="102.6">6</text>
<text x="257.8" y="107.7">7</text>
<text x="70.5" y="109">5</text>
<text x="70.5" y="111.5">6</text>
<text x="100.3" y="109">14</text>
<text x="100.3" y="111.5">15</text>
<text x="197.9" y="112.4" transform="rotate(-90 197.9 112.4)">3</text>
<text x="257.8" y="110.2">3</text>
<text x="257.8" y="112.8">8</text>
<text x="70.5" y="116.6">2</text>
<text x="70.5" y="119.1">3</text>
<text x="100.3" y="114">16</text>
<text x="100.3" y="116.6">17</text>
<text x="100.3" y="119.1">29</text>
<text x="257.8" y="115.3">4</text>
<text x="257.8" y="117.9">9</text>
<text x="70.5" y="121.7">4</text>
<text x="100.3" y="121.7">30</text>
<text x="100.3" y="124.2">31</text>
<text x="257.8" y="120.4">5</text>
<text x="69.8" y="126.7">18</text>
<text x="69.8" y="129.3">19</text>
<text x="69.8" y="131.8">20</text>
<text x="100.3" y="126.7">32</text>
<text x="100.3" y="129.3">33</text>
<text x="100.3" y="131.8">34</text>
<text x="69.8" y="134.4">39</text>
<text x="69.8" y="136.9">40</text>
<text x="100.3" y="134.4">37</text>
<text x="100.3" y="136.9">38</text>
<text x="69.8" y="139.4">41</text>
<text x="69.8" y="142">42</text>
<text x="69.8" y="144.5">43</text>
<text x="69.8" y="147.1">45</text>
<text x="69.8" y="149.6">46</text>
<text x="26.6" y="150.9">1</text>
<text x="26.6" y="153.4">2</text>
<text x="26.6" y="156">3</text>
<text x="69.8" y="152.1">21</text>
<text x="69.8" y="154.7">22</text>
<text x="122.5" y="155.6">1</text>
<text x="26.6" y="158.5">4</text>
<text x="69.8" y="157.2">25</text>
<text x="69.8" y="159.8">26</text>
<text x="122.5" y="160.7">2</text>
<text x="130.1" y="160.7">4</text>
<text x="69.8" y="162.3">27</text>
<text x="69.8" y="164.8">28</text>
<text x="122.5" y="165.7">3</text>
<text x="84.8" y="172.7" transform="rotate(-90 84.8 172.7)">23</text>
<text x="87.4" y="172.1" transform="rotate(-90 87.4 172.1)">8</text>
</g>
<g font-size="1.8" fill="#0f0f0f">
<text x="63.4" y="46.6">USB_D+</text>
<text x="63.4" y="44.1">USB_D-</text>
<text x="59.7" y="93.6">nRST</text>
<text x="106" y="101.3">LED_RX</text>
<text x="106.3" y="98.7">LED_TX</text>
<text x="160" y="100">CAN_RX</text>
<text x="208.2" y="100">CANH</text>
<text x="62.2" y="103.8">BOOT0</text>
<text x="160" y="102.5">CAN_TX</text>
<text x="208.5" y="102.5">CANL</text>
<text x="247.6" y="107.6">CANH</text>
<text x="247.6" y="105.1">CANL</text>
<text x="59.7" y="108.9">clk_P</text>
<text x="59.7" y="111.4">clk_N</text>
<text x="105.3" y="129.2">USB_D+</text>
<text x="105.3" y="126.7">USB_D-</text>
<text x="107" y="131.7">SWDIO</text>
<text x="106.7" y="134.3">SWCLK</text>
<text x="58.4" y="147">CAN_RX</text>
<text x="58.4" y="149.5">CAN_TX</text>
<text x="31.6" y="155.9">USB_D+</text>
<text x="31.6" y="153.3">USB_D-</text>
<text x="105.4" y="153.3">LED_TX</text>
<text x="105.4" y="158.4">LED_RX</text>
</g>
<g font-size="1.4" fill="#006464">
<text x="61.5" y="27.4">VUSB</text>
<text x="84.3" y="32.4">VUSB</text>
<text x="160.5" y="45.1">VUSB</text>
<text x="47.7" y="124" transform="rotate(-90 47.7 124)">C1</text>
<text x="49" y="125.2" transform="rotate(-90 49 125.2)">8p</text>
<text x="55.3" y="124" transform="rotate(-90 55.3 124)">C2</text>
<text x="56.6" y="125.2" transform="rotate(-90 56.6 125.2)">8p</text>
<text x="117.4" y="186.1">VUSB</text>
</g>
<text font-size="1.4" fill="#0f0f0f" x="38.1" y="152.5">VUSB</text>
<g font-size="1.1" fill="#a90000">
<text x="52.2" y="116.6">3</text>
<text x="54.4" y="119.5" transform="rotate(-90 54.4 119.5)">4</text>
<text x="54.4" y="115.1" transform="rotate(-90 54.4 115.1)">2</text>
<text x="56" y="116.6">1</text>
</g>
<g font-size=".8" fill="#006464">
<text x="60.2" y="33.5">R2</text>
<text x="63.7" y="33.5">5.1k</text>
<text x="60.2" y="36">R3</text>
<text x="63.7" y="36">5.1k</text>
<text x="88.3" y="37.9">C8</text>
<text x="88.4" y="39.2">1u</text>
<text x="116.3" y="37.9">C9</text>
<text x="116.3" y="39.2">1u</text>
<text x="212.6" y="59.5">C19</text>
<text x="220.3" y="59.5">C20</text>
<text x="260.5" y="59.5">C23</text>
<text x="150.4" y="64.6">C18</text>
<text x="212.6" y="61.4">10u</text>
<text x="220.3" y="61.4">100n</text>
<text x="231.3" y="60.8">C22</text>
<text x="231.9" y="62.1">1u</text>
<text x="261.1" y="60.8">1u</text>
<text x="150.4" y="66.5">10u</text>
<text x="73.6" y="78">C4</text>
<text x="77.6" y="78">100n</text>
<text x="73.6" y="81.8">C5</text>
<text x="77.6" y="81.8">100n</text>
<text x="73.6" y="89.4">C7</text>
<text x="73.6" y="85.6">C6</text>
<text x="77.6" y="89.4">100n</text>
<text x="77.6" y="85.6">100n</text>
<text x="156.3" y="90">C27</text>
<text x="157" y="91.3">1u</text>
<text x="161.8" y="90">C25</text>
<text x="161.8" y="91.9">100n</text>
<text x="196.1" y="92.6">C24</text>
<text x="196.1" y="94.5">100n</text>
<text x="202.1" y="92.5">C26</text>
<text x="202.7" y="93.8">1u</text>
<text x="59.6" y="97">C3</text>
<text x="63.4" y="97">100n</text>
<text x="42.5" y="103.4">R1</text>
<text x="44.8" y="103.4">10k</text>
<text x="114.9" y="152.9">R4</text>
<text x="118.4" y="152.9">150</text>
<text x="114.9" y="158">R5</text>
<text x="118.4" y="158">150</text>
<text x="114.9" y="163">R6</text>
<text x="118.4" y="163">150</text>
</g>
<g font-size=".8" fill="#989898">
<text x="50" y="100" transform="rotate(-90 50 100)">150</text>
<text x="50" y="103.6" transform="rotate(-90 50 103.6)">R7</text>
</g>
</svg>
